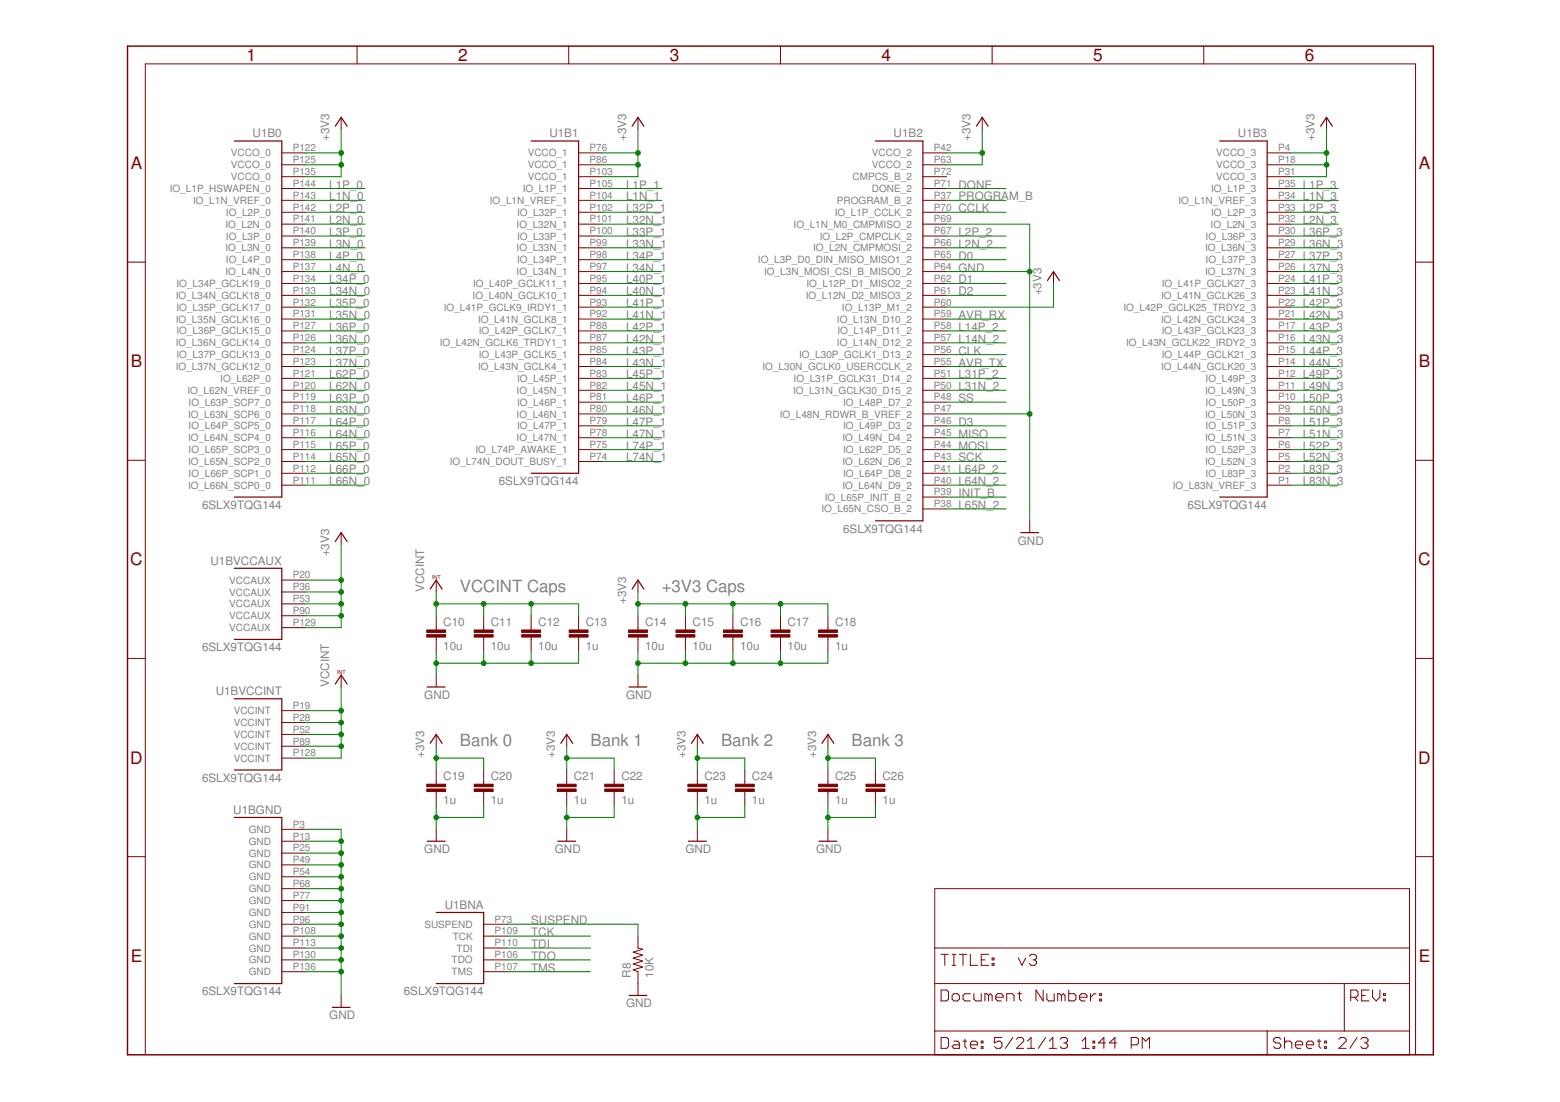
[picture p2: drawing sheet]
<svg xmlns="http://www.w3.org/2000/svg" width="297mm" height="210mm" viewBox="0 0 297 210" stroke-linecap="round" stroke-linejoin="round" font-family="sans-serif">
<g fill="none" stroke="#800000" stroke-width=".23">
<path d="M44.6 26.9h9.1v67.8h-9.1M63.8 24l1.2-1.6 1.1 1.6M101.1 26.9h9.1v63.2h-9.1M120.4 24l1.1-1.6 1.1 1.6M166.7 26.9h9v72.3h-9M185.9 24l1.1-1.6 1.2 1.6M232.2 26.9h9.1v67.8h-9.1M251.5 24l1.1-1.6 1.1 1.6M199.5 53.4l1.1-1.7 1.1 1.7M44.6 108.2h9.1v13.6h-9.1M63.8 103.1l1.2-1.6 1.1 1.6M81.9 112.2l1.2-1.7 1.1 1.7"/>
<path d="M120.4 112.2l1.1-1.7 1.1 1.7M194.4 101.5h3.4M44.6 133.1h9.1v13.6h-9.1M63.8 130.3l1.2-1.7 1.1 1.7M81.3 130.9h3.5M119.8 130.9h3.4M44.6 155.7h9.1v31.6h-9.1M81.9 141.6l1.2-1.7 1.1 1.7M106.8 141.6l1.1-1.7 1.2 1.7M131.7 141.6l1.1-1.7 1.1 1.7M156.5 141.6l1.1-1.7 1.2 1.7M81.3 160.2h3.5"/>
<path d="M83.1 173.8h9v13.5h-9M106.2 160.2h3.4M131.1 160.2h3.4M156 160.2h3.3M63.3 191.9h3.4M119.8 189.6h3.4"/>
</g>
<g fill="none" stroke="#800000" stroke-width=".19">
<path d="M68 8.8v3.4M108.3 8.8v3.4M148.6 8.8v3.4M188.9 8.8v3.4M229.2 8.8v3.4M53.7 29.1h4.5M53.7 31.4h4.5M53.7 33.7h4.5M53.7 35.9h4.5M53.7 38.2h4.5M65 22.4v2.2M110.2 29.1h4.5"/>
<path d="M110.2 31.4h4.5M110.2 33.7h4.5M110.2 35.9h4.5M110.2 38.2h4.5M121.5 22.4v2.2M175.7 29.1h4.6M175.7 31.4h4.6M175.7 33.7h4.6M175.7 35.9h4.6M175.7 38.2h4.6M187 22.4v2.2M241.3 29.1h4.5"/>
<path d="M241.3 31.4h4.5M241.3 33.7h4.5M241.3 35.9h4.5M241.3 38.2h4.5M252.6 22.4v2.2M24.3 49.9h3.4M53.7 40.4h4.5M53.7 42.7h4.5M53.7 45h4.5M53.7 47.2h4.5M53.7 49.5h4.5M53.7 51.7h4.5"/>
<path d="M53.7 54h4.5M53.7 56.3h4.5M53.7 58.5h4.5M110.2 40.4h4.5M110.2 42.7h4.5M110.2 45h4.5M110.2 47.2h4.5M110.2 49.5h4.5M110.2 51.7h4.5M110.2 54h4.5M110.2 56.3h4.5M110.2 58.5h4.5"/>
<path d="M175.7 40.4h4.6M175.7 42.7h4.6M175.7 45h4.6M175.7 47.2h4.6M175.7 49.5h4.6M175.7 51.7h4.6M175.7 54h4.6M175.7 56.3h4.6M175.7 58.5h4.6M200.6 51.7v2.3M241.3 40.4h4.5M241.3 42.7h4.5"/>
<path d="M241.3 45h4.5M241.3 47.2h4.5M241.3 49.5h4.5M241.3 51.7h4.5M241.3 54h4.5M241.3 56.3h4.5M241.3 58.5h4.5M269.5 49.9h3.4M53.7 60.8h4.5M53.7 63h4.5M53.7 65.3h4.5M53.7 67.5h4.5"/>
<path d="M53.7 69.8h4.5M53.7 72.1h4.5M53.7 74.3h4.5M53.7 76.6h4.5M53.7 78.8h4.5M110.2 60.8h4.5M110.2 63h4.5M110.2 65.3h4.5M110.2 67.5h4.5M110.2 69.8h4.5M110.2 72.1h4.5M110.2 74.3h4.5"/>
<path d="M110.2 76.6h4.5M110.2 78.8h4.5M175.7 60.8h4.6M175.7 63h4.6M175.7 65.3h4.6M175.7 67.5h4.6M175.7 69.8h4.6M175.7 72.1h4.6M175.7 74.3h4.6M175.7 76.6h4.6M175.7 78.8h4.6M241.3 60.8h4.5"/>
<path d="M241.3 63h4.5M241.3 65.3h4.5M241.3 67.5h4.5M241.3 69.8h4.5M241.3 72.1h4.5M241.3 74.3h4.5M241.3 76.6h4.5M241.3 78.8h4.5M24.3 87.7h3.4M53.7 81.1h4.5M53.7 83.4h4.5M53.7 85.6h4.5"/>
<path d="M53.7 87.9h4.5M53.7 90.1h4.5M53.7 92.4h4.5M110.2 81.1h4.5M110.2 83.4h4.5M110.2 85.6h4.5M110.2 87.9h4.5M175.7 81.1h4.6M175.7 83.4h4.6M175.7 85.6h4.6M175.7 87.9h4.6M175.7 90.1h4.6"/>
<path d="M175.7 92.4h4.6M175.7 94.7h4.6M175.7 96.9h4.6M196.1 99.2v2.3M241.3 81.1h4.5M241.3 83.4h4.5M241.3 85.6h4.5M241.3 87.9h4.5M241.3 90.1h4.5M241.3 92.4h4.5M269.5 87.7h3.4M53.7 110.5h4.5"/>
<path d="M53.7 112.8h4.5M53.7 115h4.5M53.7 117.3h4.5M53.7 119.5h4.5M65 101.5v2.2M83.1 110.5v2.3M83.1 117.3v2.7M92.1 117.3v2.7M101.1 117.3v2.7M110.2 117.3v2.7M121.5 110.5v2.3M121.5 117.3v2.7"/>
<path d="M130.5 117.3v2.7M139.6 117.3v2.7M148.6 117.3v2.7M157.6 117.3v2.7M24.3 125.4h3.4M53.7 135.4h4.5M53.7 137.6h4.5M53.7 139.9h4.5M65 128.6v2.3M83.1 121.3v2.8M83.1 128.6v2.3M83.1 139.9v2.2"/>
<path d="M92.1 121.3v2.8M101.1 121.3v2.8M107.9 139.9v2.2M110.2 121.3v2.8M121.5 121.3v2.8M121.5 128.6v2.3M130.5 121.3v2.8M132.8 139.9v2.2M139.6 121.3v2.8M148.6 121.3v2.8M157.6 121.3v2.8M157.6 139.9v2.2"/>
<path d="M269.5 125.4h3.4M53.7 158h4.5M53.7 142.1h4.5M53.7 144.4h4.5M83.1 146.7v2.7M83.1 150.7v2.7M83.1 158v2.2M92.1 146.7v2.7M92.1 150.7v2.7M107.9 146.7v2.7M107.9 150.7v2.7M107.9 158v2.2"/>
<path d="M116.9 146.7v2.7M116.9 150.7v2.7M132.8 146.7v2.7M132.8 150.7v2.7M132.8 158v2.2M141.8 146.7v2.7M141.8 150.7v2.7M157.6 146.7v2.7M157.6 150.7v2.7M157.6 158v2.2M166.7 146.7v2.7M166.7 150.7v2.7"/>
<path d="M24.3 163.2h3.4M53.7 160.2h4.5M53.7 162.5h4.5M53.7 164.7h4.5M53.7 167h4.5M53.7 169.3h4.5M53.7 171.5h4.5M53.7 173.8h4.5M53.7 176h4.5M53.7 178.3h4.5M92.1 176h4.5M92.1 178.3h4.5"/>
<path d="M121.5 178.3v2.3l.9 .2-1.8 .6 1.8 .5-1.8 .6 1.8 .5-1.8 .6 1.8 .6-1.8 .5 .9 .4v4.5M178 169.3h90.4v31.6h-90.4zM269.5 163.2h3.4M53.7 180.6h4.5M53.7 182.8h4.5M53.7 185.1h4.5M65 189.6v2.3M92.1 180.6h4.5M92.1 182.8h4.5M92.1 185.1h4.5M178 180.6h90.4M178 187.3h90.4"/>
<path d="M178 196.4h90.4M179.2 188.6h1.1l.3 .3v1.4l-.3 .3h-1.1zM179.2 197.6h1.1l.3 .4v1.3l-.3 .4h-1.1zM179.2 181.8h1.4M179.9 181.8v2.1M181.3 189.6l.3-.3h.7l.4 .3v.7l-.4 .3h-.7l-.3-.3zM181.3 181.8h.7M181.3 183.9h.7M181.6 198.3h.7l.4 .3v1.1h-1.1l-.3-.4 .3-.3h1.1M181.6 181.8v2.1M182.7 181.8h1.4M183.4 198.3h.7"/>
<path d="M183.4 181.8v2.1M183.7 198v1.3l.4 .4M184.8 199h1.3v-.4l-.3-.3h-.7l-.3 .3v.7l.3 .4h.7M184.8 181.8v2.1h1.3M184.8 189.3h-1.1l-.3 .3v.7l.3 .3h1.1M185.4 189.3v1l.4 .3h1v-1.3M186.8 182.8h.7M186.8 199.3h.4v.4h-.4zM186.8 198.3h.4v.3h-.4zM188.2 189.6l.4-.3 .3 .3v1M188.2 181.8h-1.4v2.1h1.4M188.2 189.6l-.3-.3h-.4v1.3"/>
<path d="M188.2 189.6v1M188.9 182.5h.4v.3h-.4zM188.9 183.5h.4v.4h-.4zM189.6 189.9h1.4v-.3l-.4-.3h-.6l-.4 .3v.7l.4 .3h.6M190.8 197.6h-1.4v1l.7-.3h.3l.4 .3v.7l-.4 .4h-.7l-.3-.4M191.7 190.6v-1.3h1l.4 .3v1M192.8 197.6l-1.3 2.1M193.5 198l.4-.4h.7l.3 .4v.3l-1.4 1.4h1.4M193.8 189.3h.7M193.9 182.5l.7 1.4 .7-1.4M194.1 188.9v1.4l.4 .3M195.6 199.7h1.4"/>
<path d="M195.6 198.3l.7-.7v2.1M196 182.1l.3-.3h.7l.4 .3v.4l-.4 .3M196.7 182.8h.3M197 182.8l.4 .4v.3l-.4 .4h-.7l-.3-.4M198.6 188.6v2l-1.3-2v2M199.1 197.6l-1.4 2.1M199.3 189.3v1l.4 .3h1v-1.3M199.8 199.7h1.4M199.8 198.3l.7-.7v2.1M201.9 198l.3-.4h.7l.4 .4v.3l-.4 .3M202.1 189.6l-.3-.3h-.4v1.3M202.1 189.6v1"/>
<path d="M202.1 189.6l.4-.3 .3 .3v1M202.6 198.6h.3M202.9 198.6l.4 .4v.3l-.4 .4h-.7l-.3-.4M203.5 188.6v2h1l.4-.3v-.7l-.4-.3h-1M205.6 189.9h1.4v-.3l-.4-.3h-.7l-.3 .3v.7l.3 .3h.7M206 199.7h1.4M206 198.3l.7-.7v2.1M207.6 189.3v1.3M208.1 199.3h.3v.4h-.3zM208.1 198.3h.3v.3h-.3zM208.7 189.3h-.4l-.7 .6M209.4 190.3h.3v.3h-.3z"/>
<path d="M209.4 189.3h.3v.3h-.3zM210.5 198.6h-1.4l1.1-1v2.1M212.6 198.6h-1.4l1.1-1v2.1M215.4 199h1l.4-.4v-.6l-.4-.4h-1v2.1M217.5 199.7v-2.1l.7 .7 .7-.7v2.1M241.3 196.4v4.5M243.9 198l-.4-.4h-.7l-.3 .4v.3l.3 .3h.7l.4 .4v.3l-.4 .4h-.7l-.3-.4M244.6 198.6l.3-.3h.7l.4 .3v1.1M244.6 197.6v2.1M246.7 199h1.4v-.4l-.4-.3h-.7l-.3 .3v.7l.3 .4h.7M248.8 199h1.3v-.4l-.3-.3h-.7l-.3 .3v.7l.3 .4h.7M250.8 198.3h.7"/>
<path d="M251.2 198v1.3l.3 .4M252.2 198.3h.4v.3h-.4zM252.2 199.3h.4v.4h-.4zM254.9 198l.4-.4h.7l.3 .4v.3l-1.4 1.4h1.4M256 187.3v9.1M257.2 189.9h1l.4-.3v-.7l-.4-.3h-1v2M257.9 189.9l.7 .7M258.4 197.6l-1.4 2.1M259.1 198l.3-.4h.7l.4 .4v.3l-.4 .3M259.3 189.6h.7M259.8 198.6h.3M260.1 198.6l.4 .4v.3l-.4 .4h-.7l-.3-.4"/>
<path d="M260.7 188.6h-1.4v2h1.4M261.3 188.6v1.3l.7 .7 .7-.7v-1.3M263.4 190.3h.4v.3h-.4zM263.4 189.3h.4v.3h-.4zM27.7 200.9v-188.7h241.8v188.7"/>
</g>
<path d="M24.3 8.8h248.6v192.1h-248.6z" fill="none" stroke="#800000" stroke-width=".28"/>
<g fill="#800000" stroke="#800000" stroke-width=".19">
<path d="M81.3 120.9h3.6v.4h-3.6z"/>
<path d="M81.3 120h3.6v.5h-3.6z"/>
<path d="M90.3 120.9h3.6v.4h-3.6z"/>
<path d="M90.3 120h3.6v.5h-3.6z"/>
<path d="M99.3 120.9h3.6v.4h-3.6z"/>
<path d="M99.3 120h3.6v.5h-3.6z"/>
<path d="M108.4 120.9h3.6v.4h-3.6z"/>
<path d="M108.4 120h3.6v.5h-3.6z"/>
<path d="M119.7 120.9h3.6v.4h-3.6z"/>
<path d="M119.7 120h3.6v.5h-3.6z"/>
<path d="M128.7 120.9h3.6v.4h-3.6z"/>
<path d="M128.7 120h3.6v.5h-3.6z"/>
<path d="M137.8 120.9h3.6v.4h-3.6z"/>
<path d="M137.8 120h3.6v.5h-3.6z"/>
<path d="M146.8 120.9h3.6v.4h-3.6z"/>
<path d="M146.8 120h3.6v.5h-3.6z"/>
<path d="M155.9 120.9h3.5v.4h-3.5z"/>
<path d="M155.9 120h3.5v.5h-3.5z"/>
<path d="M81.3 150.3h3.6v.4h-3.6z"/>
<path d="M81.3 149.4h3.6v.4h-3.6z"/>
<path d="M90.3 150.3h3.6v.4h-3.6z"/>
<path d="M90.3 149.4h3.6v.4h-3.6z"/>
<path d="M106.1 150.3h3.6v.4h-3.6z"/>
<path d="M106.1 149.4h3.6v.4h-3.6z"/>
<path d="M115.1 150.3h3.6v.4h-3.6z"/>
<path d="M115.1 149.4h3.6v.4h-3.6z"/>
<path d="M131 150.3h3.6v.4h-3.6z"/>
<path d="M131 149.4h3.6v.4h-3.6z"/>
<path d="M140 150.3h3.6v.4h-3.6z"/>
<path d="M140 149.4h3.6v.4h-3.6z"/>
<path d="M155.9 150.3h3.5v.4h-3.5z"/>
<path d="M155.9 149.4h3.5v.4h-3.5z"/>
<path d="M164.9 150.3h3.6v.4h-3.6z"/>
<path d="M164.9 149.4h3.6v.4h-3.6z"/>
</g>
<g fill="none" stroke="#008000" stroke-width=".19">
<path d="M58.2 29.1h6.8M58.2 31.4h6.8M58.2 38.2h11.3M58.2 35.9h11.3M65 24.6v9.1h-6.8M114.7 29.1h6.8M114.7 31.4h6.8M114.7 38.2h11.3M114.7 35.9h11.3M121.5 24.6v9.1h-6.8M180.3 29.1h6.7M180.3 38.2h11.3"/>
<path d="M180.3 35.9h11.3M187 24.6v6.8h-6.7M245.8 29.1h6.8M245.8 31.4h6.8M245.8 38.2h9M245.8 35.9h9M252.6 24.6v9.1h-6.8M58.2 58.5h11.3M58.2 51.7h11.3M58.2 42.7h11.3M58.2 54h11.3M58.2 49.5h11.3"/>
<path d="M58.2 40.4h11.3M58.2 56.3h11.3M58.2 47.2h11.3M58.2 45h11.3M114.7 58.5h11.3M114.7 51.7h11.3M114.7 42.7h11.3M114.7 54h11.3M114.7 49.5h11.3M114.7 40.4h11.3M114.7 56.3h11.3M114.7 47.2h11.3"/>
<path d="M114.7 45h11.3M180.3 51.7h15.8M180.3 42.7h15.8v56.5M180.3 54h11.3M180.3 49.5h11.3M180.3 40.4h11.3M180.3 56.3h11.3M180.3 47.2h11.3M180.3 45h11.3M200.6 54v4.5h-20.3M245.8 58.5h9M245.8 51.7h9"/>
<path d="M245.8 42.7h9M245.8 54h9M245.8 49.5h9M245.8 40.4h9M245.8 56.3h9M245.8 47.2h9M245.8 45h9M58.2 78.8h11.3M58.2 76.6h11.3M58.2 65.3h11.3M58.2 63h11.3M58.2 67.5h11.3"/>
<path d="M58.2 69.8h11.3M58.2 72.1h11.3M58.2 74.3h11.3M58.2 60.8h11.3M114.7 78.8h11.3M114.7 76.6h11.3M114.7 65.3h11.3M114.7 63h11.3M114.7 67.5h11.3M114.7 69.8h11.3M114.7 72.1h11.3M114.7 74.3h11.3"/>
<path d="M114.7 60.8h11.3M180.3 78.8h15.8M180.3 76.6h11.3M180.3 65.3h11.3M180.3 63h11.3M180.3 67.5h11.3M180.3 69.8h11.3M180.3 72.1h11.3M180.3 74.3h11.3M180.3 60.8h11.3M245.8 78.8h9M245.8 76.6h9"/>
<path d="M245.8 65.3h9M245.8 63h9M245.8 67.5h9M245.8 69.8h9M245.8 72.1h9M245.8 74.3h9M245.8 60.8h9M58.2 87.9h11.3M58.2 81.1h11.3M58.2 83.4h11.3M58.2 85.6h11.3M58.2 90.1h11.3"/>
<path d="M58.2 92.4h11.3M114.7 87.9h11.3M114.7 81.1h11.3M114.7 83.4h11.3M114.7 85.6h11.3M180.3 87.9h11.3M180.3 94.7h11.3M180.3 81.1h11.3M180.3 83.4h11.3M180.3 85.6h11.3M180.3 90.1h11.3M180.3 92.4h11.3"/>
<path d="M180.3 96.9h11.3M245.8 87.9h9M245.8 81.1h9M245.8 83.4h9M245.8 85.6h9M245.8 90.1h9M245.8 92.4h9M58.2 110.5h6.8M58.2 112.8h6.8M58.2 115h6.8M58.2 117.3h6.8M65 103.7v15.8h-6.8"/>
<path d="M83.1 115h27.1v2.3M83.1 112.8v4.5M92.1 115v2.3M101.1 115v2.3M121.5 115h36.1v2.3M121.5 112.8v4.5M130.5 115v2.3M139.6 115v2.3M148.6 115v2.3M58.2 135.4h6.8M58.2 137.6h6.8M58.2 139.9h6.8"/>
<path d="M65 130.9v13.5h-6.8M83.1 124.1v4.5M92.1 124.1v2.2M101.1 124.1v2.2M110.2 124.1v2.2h-27.1M121.5 124.1v4.5M130.5 124.1v2.2M139.6 124.1v2.2M148.6 124.1v2.2M157.6 124.1v2.2h-36.1M58.2 158h6.8v31.6M58.2 142.1h6.8"/>
<path d="M83.1 142.1v4.6M83.1 153.4v4.6M83.1 144.4h9v2.3M92.1 153.4v2.3h-9M107.9 144.4h9v2.3M107.9 142.1v4.6M107.9 153.4v4.6M116.9 153.4v2.3h-9M132.8 144.4h9v2.3M132.8 142.1v4.6M132.8 153.4v4.6M141.8 153.4v2.3h-9"/>
<path d="M157.6 142.1v4.6M157.6 153.4v4.6M157.6 144.4h9.1v2.3M166.7 153.4v2.3h-9.1M58.2 178.3h6.8M58.2 176h6.8M58.2 173.8h6.8M58.2 171.5h6.8M58.2 169.3h6.8M58.2 167h6.8M58.2 164.7h6.8M58.2 162.5h6.8"/>
<path d="M58.2 160.2h6.8M96.6 176h24.9v2.3M96.6 178.3h15.8M58.2 185.1h6.8M58.2 182.8h6.8M58.2 180.6h6.8M96.6 185.1h15.8M96.6 182.8h15.8M96.6 180.6h15.8"/>
</g>
<g fill="#008000" stroke="#008000" stroke-width=".19">
<circle cx="65" cy="110.5" r=".44"/>
<circle cx="65" cy="112.8" r=".44"/>
<circle cx="65" cy="115" r=".44"/>
<circle cx="65" cy="117.3" r=".44"/>
<circle cx="65" cy="29.1" r=".44"/>
<circle cx="65" cy="31.4" r=".44"/>
<circle cx="121.5" cy="29.1" r=".44"/>
<circle cx="121.5" cy="31.4" r=".44"/>
<circle cx="187" cy="29.1" r=".44"/>
<circle cx="252.6" cy="29.1" r=".44"/>
<circle cx="252.6" cy="31.4" r=".44"/>
<circle cx="121.5" cy="115" r=".44"/>
<circle cx="130.5" cy="115" r=".44"/>
<circle cx="139.6" cy="115" r=".44"/>
<circle cx="148.6" cy="115" r=".44"/>
<circle cx="83.1" cy="144.4" r=".44"/>
<circle cx="107.9" cy="144.4" r=".44"/>
<circle cx="132.8" cy="144.4" r=".44"/>
<circle cx="157.6" cy="144.4" r=".44"/>
<circle cx="65" cy="185.1" r=".44"/>
<circle cx="65" cy="182.8" r=".44"/>
<circle cx="65" cy="180.6" r=".44"/>
<circle cx="65" cy="178.3" r=".44"/>
<circle cx="65" cy="176" r=".44"/>
<circle cx="65" cy="173.8" r=".44"/>
<circle cx="65" cy="171.5" r=".44"/>
<circle cx="65" cy="169.3" r=".44"/>
<circle cx="65" cy="167" r=".44"/>
<circle cx="65" cy="164.7" r=".44"/>
<circle cx="65" cy="162.5" r=".44"/>
<circle cx="65" cy="160.2" r=".44"/>
<circle cx="196.1" cy="78.8" r=".44"/>
<circle cx="196.1" cy="51.7" r=".44"/>
<circle cx="83.1" cy="126.3" r=".44"/>
<circle cx="92.1" cy="126.3" r=".44"/>
<circle cx="101.1" cy="126.3" r=".44"/>
<circle cx="121.5" cy="126.3" r=".44"/>
<circle cx="130.5" cy="126.3" r=".44"/>
<circle cx="139.6" cy="126.3" r=".44"/>
<circle cx="148.6" cy="126.3" r=".44"/>
<circle cx="83.1" cy="155.7" r=".44"/>
<circle cx="107.9" cy="155.7" r=".44"/>
<circle cx="132.8" cy="155.7" r=".44"/>
<circle cx="157.6" cy="155.7" r=".44"/>
<circle cx="65" cy="135.4" r=".44"/>
<circle cx="65" cy="137.6" r=".44"/>
<circle cx="65" cy="139.9" r=".44"/>
<circle cx="65" cy="142.1" r=".44"/>
<circle cx="83.1" cy="115" r=".44"/>
<circle cx="92.1" cy="115" r=".44"/>
<circle cx="101.1" cy="115" r=".44"/>
</g>
<g font-size="3.3" fill="#800000">
<text x="46.9" y="11.6">1</text>
<text x="87.2" y="11.6">2</text>
<text x="127.5" y="11.6">3</text>
<text x="167.8" y="11.6">4</text>
<text x="208.2" y="11.6">5</text>
<text x="248.5" y="11.6">6</text>
<text x="24.9" y="32.2">A</text>
<text x="270.1" y="32.2">A</text>
<text x="24.9" y="70">B</text>
<text x="270.1" y="70">B</text>
<text x="24.8" y="107.7">C</text>
<text x="270" y="107.7">C</text>
<text x="24.8" y="145.5">D</text>
<text x="270" y="145.5">D</text>
<text x="24.9" y="183.2">E</text>
<text x="270.1" y="183.2">E</text>
</g>
<g font-size="3.2" fill="#808080">
<text x="87.6" y="112.8">VCCINT Caps</text>
<text x="126" y="112.8">+3V3 Caps</text>
<text x="87.6" y="142.1">Bank 0</text>
<text x="112.4" y="142.1">Bank 1</text>
<text x="137.3" y="142.1">Bank 2</text>
<text x="162.2" y="142.1">Bank 3</text>
</g>
<g font-size="2.2" fill="#808080">
<text x="48.1" y="26.2">U1B0</text>
<text x="62.7" y="26.9" transform="rotate(-90 62.7 26.9)">+3V3</text>
<text x="104.6" y="26.2">U1B1</text>
<text x="119.2" y="26.9" transform="rotate(-90 119.2 26.9)">+3V3</text>
<text x="170.2" y="26.2">U1B2</text>
<text x="184.8" y="26.9" transform="rotate(-90 184.8 26.9)">+3V3</text>
<text x="235.7" y="26.2">U1B3</text>
<text x="250.3" y="26.9" transform="rotate(-90 250.3 26.9)">+3V3</text>
<text x="62.7" y="35.9">L1P_0</text>
<text x="119.2" y="35.9">L1P_1</text>
<text x="182.5" y="35.9">DONE</text>
<text x="248.1" y="35.9">L1P_3</text>
<text x="62.7" y="40.4">L2P_0</text>
<text x="62.7" y="38.2">L1N_0</text>
<text x="119.2" y="38.2">L1N_1</text>
<text x="119.2" y="40.4">L32P_1</text>
<text x="182.5" y="40.4">CCLK</text>
<text x="182.5" y="38.2">PROGRAM_B</text>
<text x="248.1" y="40.4">L2P_3</text>
<text x="248.1" y="38.2">L1N_3</text>
<text x="62.7" y="47.2">L3N_0</text>
<text x="62.7" y="44.9">L3P_0</text>
<text x="62.7" y="42.7">L2N_0</text>
<text x="119.2" y="42.7">L32N_1</text>
<text x="119.2" y="44.9">L33P_1</text>
<text x="119.2" y="47.2">L33N_1</text>
<text x="182.5" y="47.2">L2N_2</text>
<text x="182.5" y="44.9">L2P_2</text>
<text x="248.1" y="47.2">L36N_3</text>
<text x="248.1" y="44.9">L36P_3</text>
<text x="248.1" y="42.7">L2N_3</text>
<text x="62.7" y="54">L34P_0</text>
<text x="62.7" y="51.7">L4N_0</text>
<text x="62.7" y="49.5">L4P_0</text>
<text x="119.2" y="49.5">L34P_1</text>
<text x="119.2" y="51.7">L34N_1</text>
<text x="119.2" y="54">L40P_1</text>
<text x="182.5" y="51.7">GND</text>
<text x="182.5" y="54">D1</text>
<text x="182.5" y="49.5">D0</text>
<text x="248.1" y="54">L41P_3</text>
<text x="248.1" y="49.5">L37P_3</text>
<text x="248.1" y="51.7">L37N_3</text>
<text x="62.7" y="58.5">L35P_0</text>
<text x="62.7" y="56.3">L34N_0</text>
<text x="119.2" y="56.3">L40N_1</text>
<text x="119.2" y="58.5">L41P_1</text>
<text x="182.5" y="56.3">D2</text>
<text x="198.3" y="56.3" transform="rotate(-90 198.3 56.3)">+3V3</text>
<text x="248.1" y="58.5">L42P_3</text>
<text x="248.1" y="56.3">L41N_3</text>
<text x="62.7" y="65.3">L36N_0</text>
<text x="62.7" y="63">L36P_0</text>
<text x="62.7" y="60.8">L35N_0</text>
<text x="119.2" y="60.8">L41N_1</text>
<text x="119.2" y="63">L42P_1</text>
<text x="119.2" y="65.3">L42N_1</text>
<text x="182.5" y="60.8">AVR_RX</text>
<text x="182.5" y="65.3">L14N_2</text>
<text x="182.5" y="63">L14P_2</text>
<text x="248.1" y="65.3">L43N_3</text>
<text x="248.1" y="63">L43P_3</text>
<text x="248.1" y="60.8">L42N_3</text>
<text x="62.7" y="67.6">L37P_0</text>
<text x="62.7" y="69.8">L37N_0</text>
<text x="119.2" y="67.6">L43P_1</text>
<text x="119.2" y="69.8">L43N_1</text>
<text x="182.5" y="67.6">CLK</text>
<text x="182.5" y="69.8">AVR_TX</text>
<text x="248.1" y="69.8">L44N_3</text>
<text x="248.1" y="67.6">L44P_3</text>
<text x="62.7" y="72.1">L62P_0</text>
<text x="62.7" y="74.3">L62N_0</text>
<text x="62.7" y="76.6">L63P_0</text>
<text x="119.2" y="72.1">L45P_1</text>
<text x="119.2" y="74.3">L45N_1</text>
<text x="119.2" y="76.6">L46P_1</text>
<text x="182.5" y="76.6">SS</text>
<text x="182.5" y="74.3">L31N_2</text>
<text x="182.5" y="72.1">L31P_2</text>
<text x="248.1" y="76.6">L50P_3</text>
<text x="248.1" y="74.3">L49N_3</text>
<text x="248.1" y="72.1">L49P_3</text>
<text x="62.7" y="78.9">L63N_0</text>
<text x="62.7" y="81.1">L64P_0</text>
<text x="62.7" y="83.4">L64N_0</text>
<text x="119.2" y="78.9">L46N_1</text>
<text x="119.2" y="81.1">L47P_1</text>
<text x="119.2" y="83.4">L47N_1</text>
<text x="182.5" y="81.1">D3</text>
<text x="182.5" y="83.4">MISO</text>
<text x="248.1" y="83.4">L51N_3</text>
<text x="248.1" y="81.1">L51P_3</text>
<text x="248.1" y="78.9">L50N_3</text>
<text x="62.7" y="85.6">L65P_0</text>
<text x="62.7" y="87.9">L65N_0</text>
<text x="119.2" y="85.6">L74P_1</text>
<text x="119.2" y="87.9">L74N_1</text>
<text x="182.5" y="87.9">SCK</text>
<text x="182.5" y="85.6">MOSI</text>
<text x="248.1" y="87.9">L52N_3</text>
<text x="248.1" y="85.6">L52P_3</text>
<text x="62.7" y="90.2">L66P_0</text>
<text x="62.7" y="92.4">L66N_0</text>
<text x="95" y="92.4">6SLX9TQG144</text>
<text x="182.5" y="94.7">INIT_B</text>
<text x="182.5" y="92.4">L64N_2</text>
<text x="182.5" y="90.2">L64P_2</text>
<text x="248.1" y="92.4">L83N_3</text>
<text x="248.1" y="90.2">L83P_3</text>
<text x="38.5" y="96.9">6SLX9TQG144</text>
<text x="160.5" y="101.5">6SLX9TQG144</text>
<text x="182.5" y="96.9">L65N_2</text>
<text x="226.1" y="96.9">6SLX9TQG144</text>
<text x="40.1" y="107.6">U1BVCCAUX</text>
<text x="62.7" y="106" transform="rotate(-90 62.7 106)">+3V3</text>
<text x="193.8" y="103.7">GND</text>
<text x="80.8" y="112.8" transform="rotate(-90 80.8 112.8)">VCCINT</text>
<text x="84.4" y="119.2">C10</text>
<text x="93.4" y="119.2">C11</text>
<text x="102.5" y="119.2">C12</text>
<text x="111.5" y="119.2">C13</text>
<text x="119.2" y="115" transform="rotate(-90 119.2 115)">+3V3</text>
<text x="122.8" y="119.2">C14</text>
<text x="131.9" y="119.2">C15</text>
<text x="140.9" y="119.2">C16</text>
<text x="150" y="119.2">C17</text>
<text x="159" y="119.2">C18</text>
<text x="38.5" y="124.1">6SLX9TQG144</text>
<text x="84.4" y="123.7">10u</text>
<text x="93.4" y="123.7">10u</text>
<text x="102.5" y="123.7">10u</text>
<text x="111.5" y="123.7">1u</text>
<text x="122.8" y="123.7">10u</text>
<text x="131.9" y="123.7">10u</text>
<text x="140.9" y="123.7">10u</text>
<text x="150" y="123.7">10u</text>
<text x="159" y="123.7">1u</text>
<text x="62.7" y="130.8" transform="rotate(-90 62.7 130.8)">VCCINT</text>
<text x="41.1" y="132.4">U1BVCCINT</text>
<text x="80.8" y="133.1">GND</text>
<text x="119.2" y="133.1">GND</text>
<text x="38.5" y="148.9">6SLX9TQG144</text>
<text x="80.8" y="144.4" transform="rotate(-90 80.8 144.4)">+3V3</text>
<text x="84.4" y="148.6">C19</text>
<text x="93.4" y="148.6">C20</text>
<text x="105.7" y="144.4" transform="rotate(-90 105.7 144.4)">+3V3</text>
<text x="109.3" y="148.6">C21</text>
<text x="118.3" y="148.6">C22</text>
<text x="130.5" y="144.4" transform="rotate(-90 130.5 144.4)">+3V3</text>
<text x="134.1" y="148.6">C23</text>
<text x="143.2" y="148.6">C24</text>
<text x="155.4" y="144.4" transform="rotate(-90 155.4 144.4)">+3V3</text>
<text x="159" y="148.6">C25</text>
<text x="168" y="148.6">C26</text>
<text x="44.4" y="155">U1BGND</text>
<text x="84.4" y="153.1">1u</text>
<text x="93.4" y="153.1">1u</text>
<text x="109.3" y="153.1">1u</text>
<text x="118.3" y="153.1">1u</text>
<text x="134.1" y="153.1">1u</text>
<text x="143.2" y="153.1">1u</text>
<text x="159" y="153.1">1u</text>
<text x="168" y="153.1">1u</text>
<text x="80.8" y="162.5">GND</text>
<text x="105.7" y="162.5">GND</text>
<text x="130.5" y="162.5">GND</text>
<text x="155.4" y="162.5">GND</text>
<text x="84.7" y="173.1">U1BNA</text>
<text x="101.1" y="176.1">SUSPEND</text>
<text x="101.1" y="178.3">TCK</text>
<text x="101.1" y="180.6">TDI</text>
<text x="101.1" y="182.8">TDO</text>
<text x="101.1" y="185.1">TMS</text>
<text x="38.5" y="189.6">6SLX9TQG144</text>
<text x="76.9" y="189.6">6SLX9TQG144</text>
<text x="119.2" y="191.9">GND</text>
<text x="120.1" y="186.2" transform="rotate(-90 120.1 186.2)">R8</text>
<text x="124.4" y="186.2" transform="rotate(-90 124.4 186.2)">10K</text>
<text x="62.7" y="194.1">GND</text>
</g>
<g font-size="1.9" fill="#808080">
<text x="44" y="29.8">VCCO_0</text>
<text x="55.7" y="28.8">P122</text>
<text x="100.5" y="29.8">VCCO_1</text>
<text x="112.3" y="28.8">P76</text>
<text x="166" y="29.8">VCCO_2</text>
<text x="177.8" y="28.8">P42</text>
<text x="231.6" y="29.8">VCCO_3</text>
<text x="243.4" y="28.8">P4</text>
<text x="44" y="32.1">VCCO_0</text>
<text x="44" y="34.3">VCCO_0</text>
<text x="55.7" y="31.1">P125</text>
<text x="55.7" y="33.3">P135</text>
<text x="55.7" y="35.6">P144</text>
<text x="100.5" y="32.1">VCCO_1</text>
<text x="100.5" y="34.3">VCCO_1</text>
<text x="112.3" y="31.1">P86</text>
<text x="112.3" y="33.3">P103</text>
<text x="112.3" y="35.6">P105</text>
<text x="162.3" y="34.3">CMPCS_B_2</text>
<text x="166" y="32.1">VCCO_2</text>
<text x="177.8" y="31.1">P63</text>
<text x="177.8" y="33.3">P72</text>
<text x="177.8" y="35.6">P71</text>
<text x="231.6" y="32.1">VCCO_3</text>
<text x="231.6" y="34.3">VCCO_3</text>
<text x="243.4" y="31.1">P18</text>
<text x="243.4" y="33.3">P31</text>
<text x="243.4" y="35.6">P35</text>
<text x="32.3" y="36.6">IO_L1P_HSWAPEN_0</text>
<text x="36.8" y="38.8">IO_L1N_VREF_0</text>
<text x="43" y="41.1">IO_L2P_0</text>
<text x="55.7" y="37.9">P143</text>
<text x="55.7" y="40.1">P142</text>
<text x="93.3" y="38.8">IO_L1N_VREF_1</text>
<text x="98.5" y="41.1">IO_L32P_1</text>
<text x="99.5" y="36.6">IO_L1P_1</text>
<text x="112.3" y="37.9">P104</text>
<text x="112.3" y="40.1">P102</text>
<text x="158.9" y="41.1">IO_L1P_CCLK_2</text>
<text x="159.4" y="38.8">PROGRAM_B_2</text>
<text x="166" y="36.6">DONE_2</text>
<text x="177.8" y="37.9">P37</text>
<text x="177.8" y="40.1">P70</text>
<text x="224.4" y="38.8">IO_L1N_VREF_3</text>
<text x="230.6" y="36.6">IO_L1P_3</text>
<text x="230.6" y="41.1">IO_L2P_3</text>
<text x="243.4" y="37.9">P34</text>
<text x="243.4" y="40.1">P33</text>
<text x="42.9" y="43.4">IO_L2N_0</text>
<text x="42.9" y="47.9">IO_L3N_0</text>
<text x="43" y="45.6">IO_L3P_0</text>
<text x="55.7" y="42.4">P141</text>
<text x="55.7" y="44.6">P140</text>
<text x="55.7" y="46.9">P139</text>
<text x="98.4" y="43.4">IO_L32N_1</text>
<text x="98.4" y="47.9">IO_L33N_1</text>
<text x="98.5" y="45.6">IO_L33P_1</text>
<text x="112.3" y="42.4">P101</text>
<text x="112.3" y="44.6">P100</text>
<text x="112.3" y="46.9">P99</text>
<text x="151.1" y="43.4">IO_L1N_M0_CMPMISO_2</text>
<text x="154.8" y="47.9">IO_L2N_CMPMOSI_2</text>
<text x="156.1" y="45.6">IO_L2P_CMPCLK_2</text>
<text x="177.8" y="42.4">P69</text>
<text x="177.8" y="44.6">P67</text>
<text x="177.8" y="46.9">P66</text>
<text x="229.5" y="47.9">IO_L36N_3</text>
<text x="229.6" y="45.6">IO_L36P_3</text>
<text x="230.5" y="43.4">IO_L2N_3</text>
<text x="243.4" y="42.4">P32</text>
<text x="243.4" y="44.6">P30</text>
<text x="243.4" y="46.9">P29</text>
<text x="42.9" y="52.4">IO_L4N_0</text>
<text x="43" y="50.1">IO_L4P_0</text>
<text x="55.7" y="49.2">P138</text>
<text x="55.7" y="51.4">P137</text>
<text x="55.7" y="53.7">P134</text>
<text x="98.4" y="52.4">IO_L34N_1</text>
<text x="98.5" y="50.1">IO_L34P_1</text>
<text x="112.3" y="49.2">P98</text>
<text x="112.3" y="51.4">P97</text>
<text x="112.3" y="53.7">P95</text>
<text x="144.3" y="50.1">IO_L3P_D0_DIN_MISO_MISO1_2</text>
<text x="145.5" y="52.4">IO_L3N_MOSI_CSI_B_MISO0_2</text>
<text x="177.8" y="49.2">P65</text>
<text x="177.8" y="51.4">P64</text>
<text x="177.8" y="53.7">P62</text>
<text x="229.5" y="52.4">IO_L37N_3</text>
<text x="229.6" y="50.1">IO_L37P_3</text>
<text x="243.4" y="49.2">P27</text>
<text x="243.4" y="51.4">P26</text>
<text x="243.4" y="53.7">P24</text>
<text x="33.5" y="56.9">IO_L34N_GCLK18_0</text>
<text x="33.6" y="54.7">IO_L34P_GCLK19_0</text>
<text x="33.6" y="59.2">IO_L35P_GCLK17_0</text>
<text x="55.7" y="55.9">P133</text>
<text x="55.7" y="58.2">P132</text>
<text x="84.5" y="59.2">IO_L41P_GCLK9_IRDY1_1</text>
<text x="90" y="56.9">IO_L40N_GCLK10_1</text>
<text x="90.1" y="54.7">IO_L40P_GCLK11_1</text>
<text x="112.3" y="55.9">P94</text>
<text x="112.3" y="58.2">P93</text>
<text x="153.4" y="56.9">IO_L12N_D2_MISO3_2</text>
<text x="153.5" y="54.7">IO_L12P_D1_MISO2_2</text>
<text x="160.3" y="59.2">IO_L13P_M1_2</text>
<text x="177.8" y="55.9">P61</text>
<text x="177.8" y="58.2">P60</text>
<text x="213.9" y="59.2">IO_L42P_GCLK25_TRDY2_3</text>
<text x="221.1" y="56.9">IO_L41N_GCLK26_3</text>
<text x="221.2" y="54.7">IO_L41P_GCLK27_3</text>
<text x="243.4" y="55.9">P23</text>
<text x="243.4" y="58.2">P22</text>
<text x="33.5" y="61.4">IO_L35N_GCLK16_0</text>
<text x="33.5" y="66">IO_L36N_GCLK14_0</text>
<text x="33.6" y="63.7">IO_L36P_GCLK15_0</text>
<text x="55.7" y="60.5">P131</text>
<text x="55.7" y="62.7">P127</text>
<text x="55.7" y="65">P126</text>
<text x="83.8" y="66">IO_L42N_GCLK6_TRDY1_1</text>
<text x="91.1" y="61.4">IO_L41N_GCLK8_1</text>
<text x="91.2" y="63.7">IO_L42P_GCLK7_1</text>
<text x="112.3" y="60.5">P92</text>
<text x="112.3" y="62.7">P88</text>
<text x="112.3" y="65">P87</text>
<text x="159.4" y="61.4">IO_L13N_D10_2</text>
<text x="159.4" y="66">IO_L14N_D12_2</text>
<text x="159.5" y="63.7">IO_L14P_D11_2</text>
<text x="177.8" y="60.5">P59</text>
<text x="177.8" y="62.7">P58</text>
<text x="177.8" y="65">P57</text>
<text x="214.4" y="66">IO_L43N_GCLK22_IRDY2_3</text>
<text x="221.1" y="61.4">IO_L42N_GCLK24_3</text>
<text x="221.2" y="63.7">IO_L43P_GCLK23_3</text>
<text x="243.4" y="60.5">P21</text>
<text x="243.4" y="62.7">P17</text>
<text x="243.4" y="65">P16</text>
<text x="33.5" y="70.5">IO_L37N_GCLK12_0</text>
<text x="33.6" y="68.2">IO_L37P_GCLK13_0</text>
<text x="55.7" y="67.2">P124</text>
<text x="55.7" y="69.5">P123</text>
<text x="55.7" y="71.8">P121</text>
<text x="91.1" y="70.5">IO_L43N_GCLK4_1</text>
<text x="91.2" y="68.2">IO_L43P_GCLK5_1</text>
<text x="112.3" y="67.2">P85</text>
<text x="112.3" y="69.5">P84</text>
<text x="112.3" y="71.8">P83</text>
<text x="145.2" y="70.5">IO_L30N_GCLK0_USERCCLK_2</text>
<text x="152.2" y="68.2">IO_L30P_GCLK1_D13_2</text>
<text x="177.8" y="67.2">P56</text>
<text x="177.8" y="69.5">P55</text>
<text x="177.8" y="71.8">P51</text>
<text x="221.1" y="70.5">IO_L44N_GCLK20_3</text>
<text x="221.2" y="68.2">IO_L44P_GCLK21_3</text>
<text x="243.4" y="67.2">P15</text>
<text x="243.4" y="69.5">P14</text>
<text x="243.4" y="71.8">P12</text>
<text x="35.7" y="75">IO_L62N_VREF_0</text>
<text x="35.9" y="77.3">IO_L63P_SCP7_0</text>
<text x="42" y="72.8">IO_L62P_0</text>
<text x="55.7" y="74">P120</text>
<text x="55.7" y="76.3">P119</text>
<text x="98.4" y="75">IO_L45N_1</text>
<text x="98.5" y="72.8">IO_L45P_1</text>
<text x="98.5" y="77.3">IO_L46P_1</text>
<text x="112.3" y="74">P82</text>
<text x="112.3" y="76.3">P81</text>
<text x="151" y="75">IO_L31N_GCLK30_D15_2</text>
<text x="151.1" y="72.8">IO_L31P_GCLK31_D14_2</text>
<text x="160.5" y="77.3">IO_L48P_D7_2</text>
<text x="177.8" y="74">P50</text>
<text x="177.8" y="76.3">P48</text>
<text x="229.5" y="75">IO_L49N_3</text>
<text x="229.6" y="72.8">IO_L49P_3</text>
<text x="229.6" y="77.3">IO_L50P_3</text>
<text x="243.4" y="74">P11</text>
<text x="243.4" y="76.3">P10</text>
<text x="35.8" y="79.5">IO_L63N_SCP6_0</text>
<text x="35.9" y="81.8">IO_L64P_SCP5_0</text>
<text x="55.7" y="78.5">P118</text>
<text x="55.7" y="80.8">P117</text>
<text x="55.7" y="83.1">P116</text>
<text x="98.4" y="79.5">IO_L46N_1</text>
<text x="98.5" y="81.8">IO_L47P_1</text>
<text x="112.3" y="78.5">P80</text>
<text x="112.3" y="80.8">P79</text>
<text x="112.3" y="83.1">P78</text>
<text x="148.5" y="79.5">IO_L48N_RDWR_B_VREF_2</text>
<text x="160.5" y="81.8">IO_L49P_D3_2</text>
<text x="177.8" y="78.5">P47</text>
<text x="177.8" y="80.8">P46</text>
<text x="177.8" y="83.1">P45</text>
<text x="229.5" y="79.5">IO_L50N_3</text>
<text x="229.6" y="81.8">IO_L51P_3</text>
<text x="243.4" y="78.5">P9</text>
<text x="243.4" y="80.8">P8</text>
<text x="243.4" y="83.1">P7</text>
<text x="35.8" y="84.1">IO_L64N_SCP4_0</text>
<text x="35.8" y="88.6">IO_L65N_SCP2_0</text>
<text x="35.9" y="86.3">IO_L65P_SCP3_0</text>
<text x="55.7" y="85.3">P115</text>
<text x="55.7" y="87.6">P114</text>
<text x="55.7" y="89.8">P112</text>
<text x="85.7" y="88.6">IO_L74N_DOUT_BUSY_1</text>
<text x="90.5" y="86.3">IO_L74P_AWAKE_1</text>
<text x="98.4" y="84.1">IO_L47N_1</text>
<text x="112.3" y="85.3">P75</text>
<text x="112.3" y="87.6">P74</text>
<text x="160.4" y="84.1">IO_L49N_D4_2</text>
<text x="160.4" y="88.6">IO_L62N_D6_2</text>
<text x="160.5" y="86.3">IO_L62P_D5_2</text>
<text x="177.8" y="85.3">P44</text>
<text x="177.8" y="87.6">P43</text>
<text x="177.8" y="89.8">P41</text>
<text x="229.5" y="84.1">IO_L51N_3</text>
<text x="229.5" y="88.6">IO_L52N_3</text>
<text x="229.6" y="86.3">IO_L52P_3</text>
<text x="243.4" y="85.3">P6</text>
<text x="243.4" y="87.6">P5</text>
<text x="243.4" y="89.8">P2</text>
<text x="35.8" y="93.1">IO_L66N_SCP0_0</text>
<text x="35.9" y="90.8">IO_L66P_SCP1_0</text>
<text x="55.7" y="92.1">P111</text>
<text x="157" y="95.4">IO_L65P_INIT_B_2</text>
<text x="160.4" y="93.1">IO_L64N_D9_2</text>
<text x="160.5" y="90.8">IO_L64P_D8_2</text>
<text x="177.8" y="92.1">P40</text>
<text x="177.8" y="94.4">P39</text>
<text x="223.3" y="93.1">IO_L83N_VREF_3</text>
<text x="229.6" y="90.8">IO_L83P_3</text>
<text x="243.4" y="92.1">P1</text>
<text x="156.4" y="97.6">IO_L65N_CSO_B_2</text>
<text x="177.8" y="96.6">P38</text>
<text x="43.6" y="111.2">VCCAUX</text>
<text x="43.6" y="113.4">VCCAUX</text>
<text x="55.7" y="110.2">P20</text>
<text x="55.7" y="112.4">P36</text>
<text x="43.6" y="115.7">VCCAUX</text>
<text x="43.6" y="118">VCCAUX</text>
<text x="55.7" y="114.7">P53</text>
<text x="55.7" y="117">P90</text>
<text x="55.7" y="119.2">P129</text>
<text x="43.6" y="120.2">VCCAUX</text>
<text x="44.5" y="136">VCCINT</text>
<text x="55.7" y="135">P19</text>
<text x="55.7" y="137.3">P28</text>
<text x="44.5" y="138.3">VCCINT</text>
<text x="44.5" y="140.6">VCCINT</text>
<text x="44.5" y="142.8">VCCINT</text>
<text x="55.7" y="139.6">P52</text>
<text x="55.7" y="141.8">P89</text>
<text x="44.5" y="145.1">VCCINT</text>
<text x="55.7" y="144.1">P128</text>
<text x="47.4" y="158.6">GND</text>
<text x="47.4" y="160.9">GND</text>
<text x="55.7" y="157.7">P3</text>
<text x="55.7" y="159.9">P13</text>
<text x="47.4" y="163.2">GND</text>
<text x="47.4" y="165.4">GND</text>
<text x="47.4" y="167.7">GND</text>
<text x="55.7" y="162.2">P25</text>
<text x="55.7" y="164.4">P49</text>
<text x="55.7" y="166.7">P54</text>
<text x="47.4" y="169.9">GND</text>
<text x="47.4" y="172.2">GND</text>
<text x="55.7" y="169">P68</text>
<text x="55.7" y="171.2">P77</text>
<text x="55.7" y="173.5">P91</text>
<text x="47.4" y="174.5">GND</text>
<text x="47.4" y="176.7">GND</text>
<text x="47.4" y="179">GND</text>
<text x="55.7" y="175.7">P96</text>
<text x="55.7" y="178">P108</text>
<text x="80.8" y="176.7">SUSPEND</text>
<text x="86.2" y="179">TCK</text>
<text x="94.2" y="175.7">P73</text>
<text x="94.2" y="178">P109</text>
<text x="47.4" y="181.2">GND</text>
<text x="47.4" y="183.5">GND</text>
<text x="47.4" y="185.8">GND</text>
<text x="55.7" y="180.3">P113</text>
<text x="55.7" y="182.5">P130</text>
<text x="55.7" y="184.8">P136</text>
<text x="86" y="183.5">TDO</text>
<text x="86" y="185.8">TMS</text>
<text x="86.9" y="181.2">TDI</text>
<text x="94.2" y="180.3">P110</text>
<text x="94.2" y="182.5">P106</text>
<text x="94.2" y="184.8">P107</text>
</g>
<g font-size="1" fill="#800000">
<text x="82.3" y="110.3">INT</text>
<text x="64.2" y="128.4">INT</text>
</g>
</svg>
